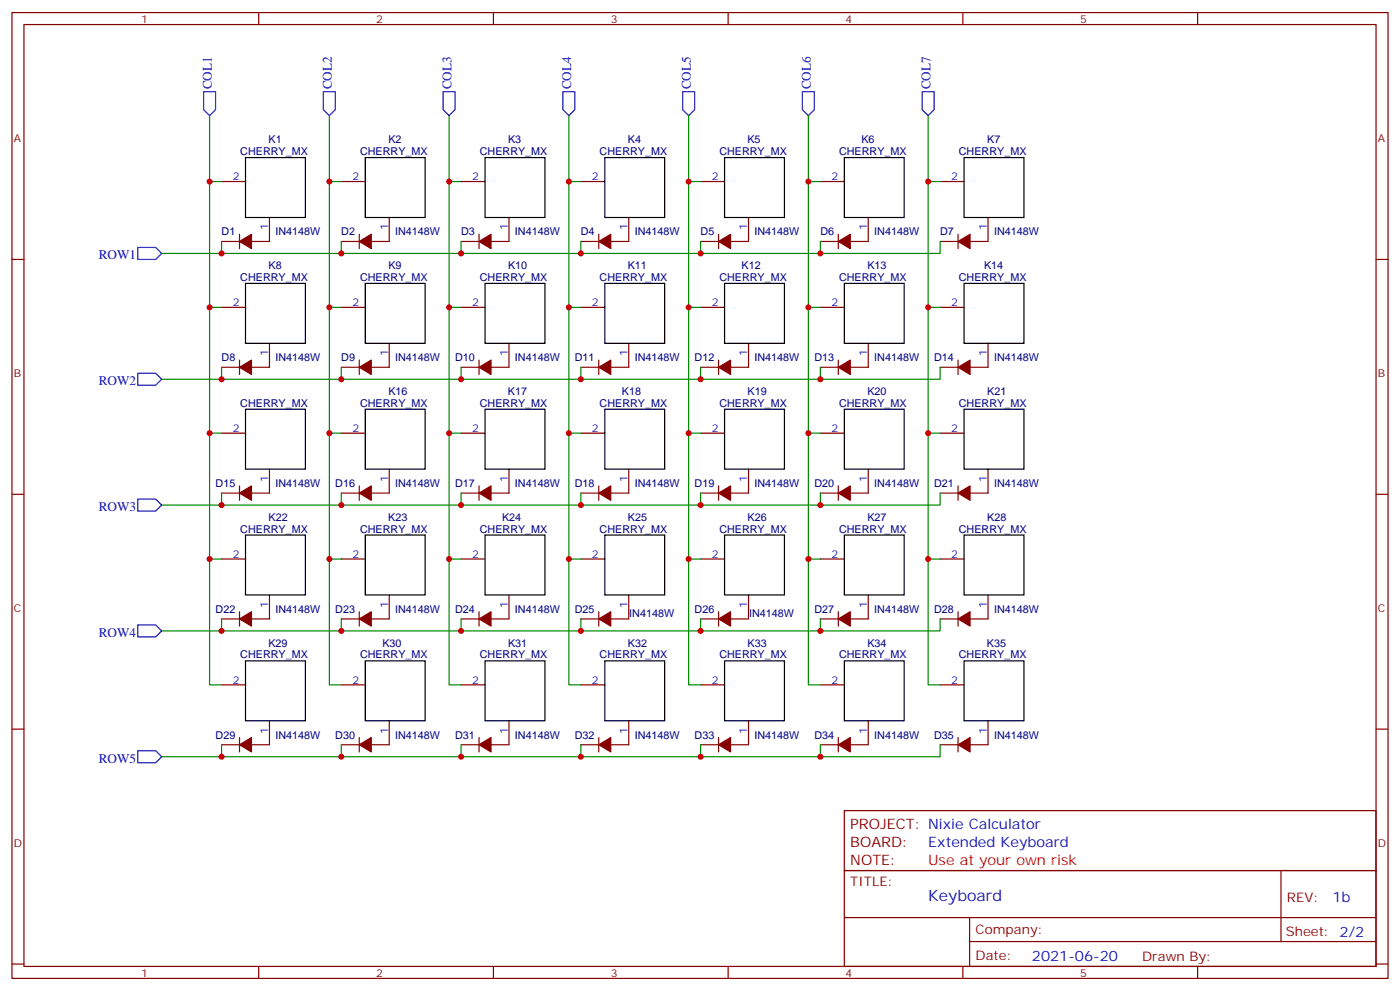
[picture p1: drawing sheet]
<svg xmlns="http://www.w3.org/2000/svg" width="412mm" height="292mm" viewBox="0 0 412 292" stroke-linecap="round" stroke-linejoin="round" font-family="sans-serif">
<g fill="none" stroke="#870000" stroke-width=".35">
<path d="M3.5 3.7h405.4v284.3h-405.4zM7.1 7.2h398.2v277.3h-398.2zM76.2 3.7v3.5M145.3 3.7v3.5M214.5 3.7v3.5M283.6 3.7v3.5M352.8 3.7v3.5M65.3 53.4h7M100.5 53.4h7.1M135.8 53.4h7.1M171.1 53.4h7.1M206.4 53.4h7"/>
<path d="M241.7 53.4h7M276.9 53.4h7.1M3.5 76.4h3.6M65.3 71.1h5.3M70.6 69v4.2M79.4 64v7.1h-5.3M100.5 71.1h5.3M105.8 69v4.2M114.7 64v7.1h-5.3M135.8 71.1h5.3M141.1 69v4.2M149.9 64v7.1h-5.3"/>
<path d="M171.1 71.1h5.3M176.4 69v4.2M185.2 64v7.1h-5.3M206.4 71.1h5.3M211.7 69v4.2M220.5 64v7.1h-5.3M241.7 71.1h5.2M246.9 69v4.2M255.8 64v7.1h-5.3M276.9 71.1h5.3M282.2 69v4.2M291 64v7.1h-5.2"/>
<path d="M405.3 76.4h3.6M65.3 90.5h7M100.5 90.5h7.1M135.8 90.5h7.1M171.1 90.5h7.1M206.4 90.5h7M241.7 90.5h7M276.9 90.5h7.1M65.3 108.1h5.3M70.6 106v4.2M79.4 101.1v7h-5.3M100.5 108.1h5.3"/>
<path d="M105.8 106v4.2M114.7 101.1v7h-5.3M135.8 108.1h5.3M141.1 106v4.2M149.9 101.1v7h-5.3M171.1 108.1h5.3M176.4 106v4.2M185.2 101.1v7h-5.3M206.4 108.1h5.3M211.7 106v4.2M220.5 101.1v7h-5.3M241.7 108.1h5.2"/>
<path d="M246.9 106v4.2M255.8 101.1v7h-5.3M276.9 108.1h5.3M282.2 106v4.2M291 101.1v7h-5.2M65.3 127.5h7M79.4 138.1v7.1h-5.3M100.5 127.5h7.1M114.7 138.1v7.1h-5.3M135.8 127.5h7.1M149.9 138.1v7.1h-5.3M171.1 127.5h7.1"/>
<path d="M185.2 138.1v7.1h-5.3M206.4 127.5h7M220.5 138.1v7.1h-5.3M241.7 127.5h7M255.8 138.1v7.1h-5.3M276.9 127.5h7.1M291 138.1v7.1h-5.2M3.5 145.5h3.6M65.3 145.2h5.3M70.6 143.1v4.2M100.5 145.2h5.3M105.8 143.1v4.2"/>
<path d="M135.8 145.2h5.3M141.1 143.1v4.2M171.1 145.2h5.3M176.4 143.1v4.2M206.4 145.2h5.3M211.7 143.1v4.2M241.7 145.2h5.2M246.9 143.1v4.2M276.9 145.2h5.3M282.2 143.1v4.2M405.3 145.5h3.6M65.3 164.6h7"/>
<path d="M79.4 175.2v7h-5.3M100.5 164.6h7.1M114.7 175.2v7h-5.3M135.8 164.6h7.1M149.9 175.2v7h-5.3M171.1 164.6h7.1M185.2 175.2v7h-5.3M206.4 164.6h7M220.5 175.2v7h-5.3M241.7 164.6h7M255.8 175.2v7h-5.3M276.9 164.6h7.1"/>
<path d="M291 175.2v7h-5.2M65.3 182.2h5.3M70.6 180.1v4.2M100.5 182.2h5.3M105.8 180.1v4.2M135.8 182.2h5.3M141.1 180.1v4.2M171.1 182.2h5.3M176.4 180.1v4.2M206.4 182.2h5.3M211.7 180.1v4.2M241.7 182.2h5.2"/>
<path d="M246.9 180.1v4.2M276.9 182.2h5.3M282.2 180.1v4.2M3.5 214.7h3.6M65.3 219.3h5.3M65.3 201.6h7M70.6 217.1v4.3M79.4 212.2v7.1h-5.3M100.5 219.3h5.3M100.5 201.6h7.1M105.8 217.1v4.3M114.7 212.2v7.1h-5.3"/>
<path d="M135.8 219.3h5.3M135.8 201.6h7.1M141.1 217.1v4.3M149.9 212.2v7.1h-5.3M171.1 219.3h5.3M171.1 201.6h7.1M176.4 217.1v4.3M185.2 212.2v7.1h-5.3M206.4 219.3h5.3M206.4 201.6h7M211.7 217.1v4.3M220.5 212.2v7.1h-5.3"/>
<path d="M241.7 219.3h5.2M241.7 201.6h7M246.9 217.1v4.3M255.8 212.2v7.1h-5.3M276.9 219.3h5.3M276.9 201.6h7.1M282.2 217.1v4.3M291 212.2v7.1h-5.2M405.3 214.7h3.6M248.7 238.7h156.6v17.6h-156.6zM248.7 256.3h156.6v28.2h-156.6zM377.3 256.3v20.9"/>
<path d="M248.7 270.1h156.5M285.6 277.2h119.6M285.6 270.1v14.2M3.5 283.8h3.6M76.2 284.5v3.5M145.3 284.5v3.5M214.5 284.5v3.5M283.6 284.5v3.5M352.8 284.5v3.5M405.3 283.8h3.6"/>
</g>
<g fill="none" stroke="#000" stroke-width=".35">
<path d="M72.3 46.4h17.7v17.6h-17.7zM107.6 46.4h17.6v17.6h-17.6zM142.9 46.4h17.6v17.6h-17.6zM178.2 46.4h17.6v17.6h-17.6zM213.4 46.4h17.7v17.6h-17.7zM248.7 46.4h17.6v17.6h-17.6zM284 46.4h17.6v17.6h-17.6zM72.3 83.4h17.7v17.7h-17.7zM107.6 83.4h17.6v17.7h-17.6zM142.9 83.4h17.6v17.7h-17.6zM178.2 83.4h17.6v17.7h-17.6zM213.4 83.4h17.7v17.7h-17.7z"/>
<path d="M248.7 83.4h17.6v17.7h-17.6zM284 83.4h17.6v17.7h-17.6zM72.3 120.5h17.7v17.6h-17.7zM107.6 120.5h17.6v17.6h-17.6zM142.9 120.5h17.6v17.6h-17.6zM178.2 120.5h17.6v17.6h-17.6zM213.4 120.5h17.7v17.6h-17.7zM248.7 120.5h17.6v17.6h-17.6zM284 120.5h17.6v17.6h-17.6zM72.3 157.5h17.7v17.7h-17.7zM107.6 157.5h17.6v17.7h-17.6zM142.9 157.5h17.6v17.7h-17.6z"/>
<path d="M178.2 157.5h17.6v17.7h-17.6zM213.4 157.5h17.7v17.7h-17.7zM248.7 157.5h17.6v17.7h-17.6zM284 157.5h17.6v17.7h-17.6zM72.3 194.6h17.7v17.6h-17.7zM107.6 194.6h17.6v17.6h-17.6zM142.9 194.6h17.6v17.6h-17.6zM178.2 194.6h17.6v17.6h-17.6zM213.4 194.6h17.7v17.6h-17.7zM248.7 194.6h17.6v17.6h-17.6zM284 194.6h17.6v17.6h-17.6z"/>
</g>
<path d="M60 27h3.5v5.3l-1.8 1.7-1.7-1.7zM95.2 27h3.6v5.3l-1.8 1.7-1.8-1.7zM130.5 27h3.6v5.3l-1.8 1.7-1.8-1.7zM165.8 27h3.5v5.3l-1.7 1.7-1.8-1.7zM201.1 27h3.5v5.3l-1.8 1.7-1.7-1.7zM236.4 27h3.5v5.3l-1.8 1.7-1.7-1.7zM271.6 27h3.6v5.3l-1.8 1.7-1.8-1.7zM40.6 72.8h5.3l1.7 1.8-1.7 1.8h-5.3zM40.6 109.9h5.3l1.7 1.8-1.7 1.7h-5.3zM40.6 146.9h5.3l1.7 1.8-1.7 1.8h-5.3zM40.6 184h5.3l1.7 1.7-1.7 1.8h-5.3zM40.6 221h5.3l1.7 1.8-1.7 1.7h-5.3z" fill="none" stroke="#00f" stroke-width=".35"/>
<g fill="#870000" stroke="#870000" stroke-width=".35">
<path d="M70.6 71.1l3.5-2.1v4.2z"/>
<path d="M105.8 71.1l3.6-2.1v4.2z"/>
<path d="M141.1 71.1l3.5-2.1v4.2z"/>
<path d="M176.4 71.1l3.5-2.1v4.2z"/>
<path d="M211.7 71.1l3.5-2.1v4.2z"/>
<path d="M246.9 71.1l3.6-2.1v4.2z"/>
<path d="M211.7 108.1l3.5-2.1v4.2z"/>
<path d="M176.4 108.1l3.5-2.1v4.2z"/>
<path d="M141.1 108.1l3.5-2.1v4.2z"/>
<path d="M105.8 108.1l3.6-2.1v4.2z"/>
<path d="M70.6 108.1l3.5-2.1v4.2z"/>
<path d="M282.2 71.1l3.6-2.1v4.2z"/>
<path d="M176.4 145.2l3.5-2.1v4.2z"/>
<path d="M141.1 145.2l3.5-2.1v4.2z"/>
<path d="M105.8 145.2l3.6-2.1v4.2z"/>
<path d="M70.6 145.2l3.5-2.1v4.2z"/>
<path d="M282.2 108.1l3.6-2.1v4.2z"/>
<path d="M246.9 108.1l3.6-2.1v4.2z"/>
<path d="M141.1 182.2l3.5-2.1v4.2z"/>
<path d="M105.8 182.2l3.6-2.1v4.2z"/>
<path d="M70.6 182.2l3.5-2.1v4.2z"/>
<path d="M282.2 145.2l3.6-2.1v4.2z"/>
<path d="M246.9 145.2l3.6-2.1v4.2z"/>
<path d="M211.7 145.2l3.5-2.1v4.2z"/>
<path d="M105.8 219.3l3.6-2.2v4.3z"/>
<path d="M70.6 219.3l3.5-2.2v4.3z"/>
<path d="M282.2 182.2l3.6-2.1v4.2z"/>
<path d="M246.9 182.2l3.6-2.1v4.2z"/>
<path d="M211.7 182.2l3.5-2.1v4.2z"/>
<path d="M176.4 182.2l3.5-2.1v4.2z"/>
<path d="M141.1 219.3l3.5-2.2v4.3z"/>
<path d="M176.4 219.3l3.5-2.2v4.3z"/>
<path d="M211.7 219.3l3.5-2.2v4.3z"/>
<path d="M246.9 219.3l3.6-2.2v4.3z"/>
<path d="M282.2 219.3l3.6-2.2v4.3z"/>
</g>
<g fill="none" stroke="#008700" stroke-width=".35">
<path d="M61.7 34v19.4h3.6M97 34v19.4h3.5M132.3 34v19.4h3.5M167.6 34v19.4h3.5M202.8 34v19.4h3.6M238.1 34v19.4h3.6M273.4 34v19.4h3.5M61.7 53.4v37.1h3.6M97 53.4v37.1h3.5M132.3 53.4v37.1h3.5M167.6 53.4v37.1h3.5M202.8 53.4v37.1h3.6"/>
<path d="M238.1 53.4v37.1h3.6M273.4 53.4v37.1h3.5M65.3 71.1v3.5h-17.7M100.5 71.1v3.5h-35.2M135.8 71.1v3.5h-35.3M171.1 71.1v3.5h-35.3M206.4 71.1v3.5h-35.3M241.7 71.1v3.5h-35.3M276.9 71.1v3.5h-35.2M61.7 90.5v37h3.6M97 90.5v37h3.5M132.3 90.5v37h3.5"/>
<path d="M167.6 90.5v37h3.5M202.8 90.5v37h3.6M238.1 90.5v37h3.6M273.4 90.5v37h3.5M65.3 108.1v3.6h-17.7M100.5 108.1v3.6h-35.2M135.8 108.1v3.6h-35.3M171.1 108.1v3.6h-35.3M206.4 108.1v3.6h-35.3M241.7 108.1v3.6h-35.3M276.9 108.1v3.6h-35.2M61.7 127.5v37.1h3.6"/>
<path d="M97 127.5v37.1h3.5M132.3 127.5v37.1h3.5M167.6 127.5v37.1h3.5M202.8 127.5v37.1h3.6M238.1 127.5v37.1h3.6M273.4 127.5v37.1h3.5M65.3 145.2v3.5h-17.7M100.5 145.2v3.5h-35.2M135.8 145.2v3.5h-35.3M171.1 145.2v3.5h-35.3M206.4 145.2v3.5h-35.3M241.7 145.2v3.5h-35.3"/>
<path d="M276.9 145.2v3.5h-35.2M61.7 164.6v37h3.6M97 164.6v37h3.5M132.3 164.6v37h3.5M167.6 164.6v37h3.5M202.8 164.6v37h3.6M238.1 164.6v37h3.6M273.4 164.6v37h3.5M65.3 182.2v3.5h-17.7M100.5 182.2v3.5h-35.2M135.8 182.2v3.5h-35.3M171.1 182.2v3.5h-35.3"/>
<path d="M206.4 182.2v3.5h-35.3M241.7 182.2v3.5h-35.3M276.9 182.2v3.5h-35.2M65.3 219.3v3.5h-17.7M100.5 219.3v3.5h-35.2M135.8 219.3v3.5h-35.3M171.1 219.3v3.5h-35.3M206.4 219.3v3.5h-35.3M241.7 219.3v3.5h-35.3M276.9 219.3v3.5h-35.2"/>
</g>
<g fill="#c00">
<circle cx="61.7" cy="53.4" r=".88"/>
<circle cx="61.7" cy="90.5" r=".88"/>
<circle cx="61.7" cy="127.5" r=".88"/>
<circle cx="61.7" cy="164.6" r=".88"/>
<circle cx="97" cy="53.4" r=".88"/>
<circle cx="97" cy="90.5" r=".88"/>
<circle cx="97" cy="127.5" r=".88"/>
<circle cx="97" cy="164.6" r=".88"/>
<circle cx="132.3" cy="53.4" r=".88"/>
<circle cx="132.3" cy="90.5" r=".88"/>
<circle cx="132.3" cy="127.5" r=".88"/>
<circle cx="132.3" cy="164.6" r=".88"/>
<circle cx="167.6" cy="53.4" r=".88"/>
<circle cx="167.6" cy="90.5" r=".88"/>
<circle cx="167.6" cy="127.5" r=".88"/>
<circle cx="167.6" cy="164.6" r=".88"/>
<circle cx="202.8" cy="53.4" r=".88"/>
<circle cx="202.8" cy="90.5" r=".88"/>
<circle cx="202.8" cy="127.5" r=".88"/>
<circle cx="202.8" cy="164.6" r=".88"/>
<circle cx="238.1" cy="53.4" r=".88"/>
<circle cx="238.1" cy="90.5" r=".88"/>
<circle cx="238.1" cy="127.5" r=".88"/>
<circle cx="238.1" cy="164.6" r=".88"/>
<circle cx="273.4" cy="53.4" r=".88"/>
<circle cx="273.4" cy="90.5" r=".88"/>
<circle cx="273.4" cy="127.5" r=".88"/>
<circle cx="273.4" cy="164.6" r=".88"/>
<circle cx="65.3" cy="74.6" r=".88"/>
<circle cx="100.5" cy="74.6" r=".88"/>
<circle cx="135.8" cy="74.6" r=".88"/>
<circle cx="171.1" cy="74.6" r=".88"/>
<circle cx="206.4" cy="74.6" r=".88"/>
<circle cx="241.7" cy="74.6" r=".88"/>
<circle cx="65.3" cy="111.7" r=".88"/>
<circle cx="100.5" cy="111.7" r=".88"/>
<circle cx="135.8" cy="111.7" r=".88"/>
<circle cx="171.1" cy="111.7" r=".88"/>
<circle cx="206.4" cy="111.7" r=".88"/>
<circle cx="241.7" cy="111.7" r=".88"/>
<circle cx="65.3" cy="148.7" r=".88"/>
<circle cx="100.5" cy="148.7" r=".88"/>
<circle cx="135.8" cy="148.7" r=".88"/>
<circle cx="171.1" cy="148.7" r=".88"/>
<circle cx="206.4" cy="148.7" r=".88"/>
<circle cx="241.7" cy="148.7" r=".88"/>
<circle cx="65.3" cy="185.7" r=".88"/>
<circle cx="100.5" cy="185.7" r=".88"/>
<circle cx="135.8" cy="185.7" r=".88"/>
<circle cx="171.1" cy="185.7" r=".88"/>
<circle cx="206.4" cy="185.7" r=".88"/>
<circle cx="241.7" cy="185.7" r=".88"/>
<circle cx="65.3" cy="222.8" r=".88"/>
<circle cx="100.5" cy="222.8" r=".88"/>
<circle cx="135.8" cy="222.8" r=".88"/>
<circle cx="171.1" cy="222.8" r=".88"/>
<circle cx="206.4" cy="222.8" r=".88"/>
<circle cx="241.7" cy="222.8" r=".88"/>
</g>
<text font-size="4.6" fill="#00f" x="273.4" y="265.1">Keyboard</text>
<g font-size="4.2" fill="#800">
<text x="250.5" y="243.9">PROJECT: Nixie Calculator</text>
<text x="250.5" y="249.2">BOARD:</text>
<text x="250.5" y="254.5">NOTE:</text>
</g>
<g font-size="4.2" fill="#00f">
<text x="273.4" y="249.2">Extended Keyboard</text>
<text x="392.5" y="265.6">1b</text>
<text x="304" y="282.9">2021-06-20</text>
</g>
<g font-size="4.2" fill="#f00">
<text x="273.4" y="254.5">Use at your ow</text>
<text x="305.5" y="254.5">n risk</text>
</g>
<g font-size="3.9" fill="#00f">
<text x="62.4" y="26.3" transform="rotate(-90 62.4 26.3)">COL1</text>
<text x="97.7" y="26.3" transform="rotate(-90 97.7 26.3)">COL2</text>
<text x="133" y="26.3" transform="rotate(-90 133 26.3)">COL3</text>
<text x="168.3" y="26.3" transform="rotate(-90 168.3 26.3)">COL4</text>
<text x="203.5" y="26.3" transform="rotate(-90 203.5 26.3)">COL5</text>
<text x="238.8" y="26.3" transform="rotate(-90 238.8 26.3)">COL6</text>
<text x="274.1" y="26.3" transform="rotate(-90 274.1 26.3)">COL7</text>
<text x="29.1" y="76.4">ROW1</text>
<text x="29.1" y="113.4">ROW2</text>
<text x="29.1" y="150.5">ROW3</text>
<text x="29.1" y="187.5">ROW4</text>
<text x="29.1" y="224.5">ROW5</text>
</g>
<g font-size="3.9" fill="#800">
<text x="250.5" y="260.9">TITLE:</text>
<text x="379.1" y="265.6">REV:</text>
<text x="287.4" y="275.1">Company:</text>
<text x="378.7" y="275.7">Sheet: 2/2</text>
<text x="287.4" y="282.8">Date:</text>
<text x="336.4" y="282.8">Draw</text>
<text x="346.6" y="282.8">n By:</text>
</g>
<g font-size="3.2" fill="#800">
<text x="41.6" y="6.7">1</text>
<text x="110.8" y="6.7">2</text>
<text x="179.9" y="6.7">3</text>
<text x="249.1" y="6.7">4</text>
<text x="318.2" y="6.7">5</text>
<text x="4.1" y="41.8">A</text>
<text x="405.9" y="41.8">A</text>
<text x="4.1" y="110.9">B</text>
<text x="405.9" y="110.9">B</text>
<text x="4.1" y="180.1">C</text>
<text x="405.9" y="180.1">C</text>
<text x="4.1" y="249.2">D</text>
<text x="405.9" y="249.2">D</text>
<text x="41.6" y="287.5">1</text>
<text x="110.8" y="287.5">2</text>
<text x="179.9" y="287.5">3</text>
<text x="249.1" y="287.5">4</text>
<text x="318.2" y="287.5">5</text>
</g>
<g font-size="3.2" fill="#000080">
<text x="70.8" y="45.7">CHERRY_MX</text>
<text x="79.1" y="42.2">K1</text>
<text x="106.1" y="45.7">CHERRY_MX</text>
<text x="114.4" y="42.2">K2</text>
<text x="141.3" y="45.7">CHERRY_MX</text>
<text x="149.7" y="42.2">K3</text>
<text x="176.6" y="45.7">CHERRY_MX</text>
<text x="185" y="42.2">K4</text>
<text x="211.9" y="45.7">CHERRY_MX</text>
<text x="220.2" y="42.2">K5</text>
<text x="247.2" y="45.7">CHERRY_MX</text>
<text x="253.7" y="42.2">K6</text>
<text x="282.5" y="45.7">CHERRY_MX</text>
<text x="290.8" y="42.2">K7</text>
<text x="65.3" y="69.3">D1</text>
<text x="81.1" y="69.3">IN4148W</text>
<text x="100.5" y="69.3">D2</text>
<text x="116.4" y="69.3">IN4148W</text>
<text x="135.8" y="69.3">D3</text>
<text x="151.7" y="69.3">IN4148W</text>
<text x="171.1" y="69.3">D4</text>
<text x="187" y="69.3">IN4148W</text>
<text x="206.4" y="69.3">D5</text>
<text x="222.2" y="69.3">IN4148W</text>
<text x="241.7" y="69.3">D6</text>
<text x="257.5" y="69.3">IN4148W</text>
<text x="276.9" y="69.3">D7</text>
<text x="292.8" y="69.3">IN4148W</text>
<text x="70.8" y="82.7">CHERRY_MX</text>
<text x="79.1" y="79.3">K8</text>
<text x="106.1" y="82.7">CHERRY_MX</text>
<text x="114.4" y="79.3">K9</text>
<text x="141.3" y="82.7">CHERRY_MX</text>
<text x="149.7" y="79.3">K10</text>
<text x="176.6" y="82.7">CHERRY_MX</text>
<text x="184.9" y="79.3">K11</text>
<text x="211.9" y="82.7">CHERRY_MX</text>
<text x="218.5" y="79.3">K12</text>
<text x="247.2" y="82.7">CHERRY_MX</text>
<text x="255.5" y="79.3">K13</text>
<text x="282.5" y="82.7">CHERRY_MX</text>
<text x="289.9" y="79.3">K14</text>
<text x="65.3" y="106.4">D8</text>
<text x="81.1" y="106.4">IN4148W</text>
<text x="100.5" y="106.4">D9</text>
<text x="116.4" y="106.4">IN4148W</text>
<text x="134.1" y="106.4">D10</text>
<text x="151.7" y="106.4">IN4148W</text>
<text x="169.3" y="106.4">D11</text>
<text x="187" y="106.4">IN4148W</text>
<text x="204.6" y="106.4">D12</text>
<text x="222.2" y="106.4">IN4148W</text>
<text x="239.9" y="106.4">D13</text>
<text x="257.5" y="106.4">IN4148W</text>
<text x="275.2" y="106.4">D14</text>
<text x="292.8" y="106.4">IN4148W</text>
<text x="70.8" y="119.8">CHERRY_MX</text>
<text x="106.1" y="119.8">CHERRY_MX</text>
<text x="114.4" y="116.3">K16</text>
<text x="141.3" y="119.8">CHERRY_MX</text>
<text x="149.6" y="116.3">K17</text>
<text x="176.6" y="119.8">CHERRY_MX</text>
<text x="183.2" y="116.3">K18</text>
<text x="211.9" y="119.8">CHERRY_MX</text>
<text x="220.2" y="116.3">K19</text>
<text x="247.2" y="119.8">CHERRY_MX</text>
<text x="255.5" y="116.3">K20</text>
<text x="282.5" y="119.8">CHERRY_MX</text>
<text x="290.8" y="116.3">K21</text>
<text x="63.5" y="143.4">D15</text>
<text x="81.1" y="143.4">IN4148W</text>
<text x="98.8" y="143.4">D16</text>
<text x="116.4" y="143.4">IN4148W</text>
<text x="134.1" y="143.4">D17</text>
<text x="151.7" y="143.4">IN4148W</text>
<text x="169.3" y="143.4">D18</text>
<text x="187" y="143.4">IN4148W</text>
<text x="204.6" y="143.4">D19</text>
<text x="222.2" y="143.4">IN4148W</text>
<text x="239.9" y="143.4">D20</text>
<text x="257.5" y="143.4">IN4148W</text>
<text x="275.2" y="143.4">D21</text>
<text x="292.8" y="143.4">IN4148W</text>
<text x="79.1" y="153.4">K22</text>
<text x="114.3" y="153.4">K23</text>
<text x="147.9" y="153.4">K24</text>
<text x="185" y="153.4">K25</text>
<text x="220.2" y="153.4">K26</text>
<text x="255.5" y="153.4">K27</text>
<text x="290.8" y="153.4">K28</text>
<text x="70.8" y="156.8">CHERRY_MX</text>
<text x="106.1" y="156.8">CHERRY_MX</text>
<text x="141.3" y="156.8">CHERRY_MX</text>
<text x="176.6" y="156.8">CHERRY_MX</text>
<text x="211.9" y="156.8">CHERRY_MX</text>
<text x="247.2" y="156.8">CHERRY_MX</text>
<text x="282.5" y="156.8">CHERRY_MX</text>
<text x="63.5" y="180.4">D22</text>
<text x="81.1" y="180.4">IN4148W</text>
<text x="98.8" y="180.4">D23</text>
<text x="116.4" y="180.4">IN4148W</text>
<text x="134.1" y="180.4">D24</text>
<text x="151.7" y="180.4">IN4148W</text>
<text x="169.3" y="180.4">D25</text>
<text x="185.4" y="181.6">IN4148W</text>
<text x="204.6" y="180.4">D26</text>
<text x="220.6" y="181.6">IN4148W</text>
<text x="239.9" y="180.4">D27</text>
<text x="257.5" y="180.4">IN4148W</text>
<text x="275.2" y="180.4">D28</text>
<text x="292.8" y="180.4">IN4148W</text>
<text x="79.1" y="190.4">K29</text>
<text x="112.6" y="190.4">K30</text>
<text x="149.7" y="190.4">K31</text>
<text x="185" y="190.4">K32</text>
<text x="220.2" y="190.4">K33</text>
<text x="255.5" y="190.4">K34</text>
<text x="290.7" y="190.4">K35</text>
<text x="70.8" y="193.9">CHERRY_MX</text>
<text x="106.1" y="193.9">CHERRY_MX</text>
<text x="141.3" y="193.9">CHERRY_MX</text>
<text x="176.6" y="193.9">CHERRY_MX</text>
<text x="211.9" y="193.9">CHERRY_MX</text>
<text x="247.2" y="193.9">CHERRY_MX</text>
<text x="282.5" y="193.9">CHERRY_MX</text>
<text x="63.5" y="217.5">D29</text>
<text x="81.1" y="217.5">IN4148W</text>
<text x="98.8" y="217.5">D30</text>
<text x="116.4" y="217.5">IN4148W</text>
<text x="134.1" y="217.5">D31</text>
<text x="151.7" y="217.5">IN4148W</text>
<text x="169.3" y="217.5">D32</text>
<text x="187" y="217.5">IN4148W</text>
<text x="204.6" y="217.5">D33</text>
<text x="222.2" y="217.5">IN4148W</text>
<text x="239.9" y="217.5">D34</text>
<text x="257.5" y="217.5">IN4148W</text>
<text x="275.2" y="217.5">D35</text>
<text x="292.8" y="217.5">IN4148W</text>
</g>
<g font-size="3.2" fill="#00f">
<text x="68.5" y="53.1">2</text>
<text x="103.8" y="53.1">2</text>
<text x="139.1" y="53.1">2</text>
<text x="174.4" y="53.1">2</text>
<text x="209.6" y="53.1">2</text>
<text x="244.9" y="53.1">2</text>
<text x="280.2" y="53.1">2</text>
<text x="79" y="67.8" transform="rotate(-90 79 67.8)">1</text>
<text x="114.3" y="67.8" transform="rotate(-90 114.3 67.8)">1</text>
<text x="149.6" y="67.8" transform="rotate(-90 149.6 67.8)">1</text>
<text x="184.9" y="67.8" transform="rotate(-90 184.9 67.8)">1</text>
<text x="220.1" y="67.8" transform="rotate(-90 220.1 67.8)">1</text>
<text x="255.4" y="67.8" transform="rotate(-90 255.4 67.8)">1</text>
<text x="290.7" y="67.8" transform="rotate(-90 290.7 67.8)">1</text>
<text x="68.5" y="90.1">2</text>
<text x="103.8" y="90.1">2</text>
<text x="139.1" y="90.1">2</text>
<text x="174.4" y="90.1">2</text>
<text x="209.6" y="90.1">2</text>
<text x="244.9" y="90.1">2</text>
<text x="280.2" y="90.1">2</text>
<text x="79" y="104.8" transform="rotate(-90 79 104.8)">1</text>
<text x="114.3" y="104.8" transform="rotate(-90 114.3 104.8)">1</text>
<text x="149.6" y="104.8" transform="rotate(-90 149.6 104.8)">1</text>
<text x="184.9" y="104.8" transform="rotate(-90 184.9 104.8)">1</text>
<text x="220.1" y="104.8" transform="rotate(-90 220.1 104.8)">1</text>
<text x="255.4" y="104.8" transform="rotate(-90 255.4 104.8)">1</text>
<text x="290.7" y="104.8" transform="rotate(-90 290.7 104.8)">1</text>
<text x="68.5" y="127.2">2</text>
<text x="103.8" y="127.2">2</text>
<text x="139.1" y="127.2">2</text>
<text x="174.4" y="127.2">2</text>
<text x="209.6" y="127.2">2</text>
<text x="244.9" y="127.2">2</text>
<text x="280.2" y="127.2">2</text>
<text x="79" y="141.9" transform="rotate(-90 79 141.9)">1</text>
<text x="114.3" y="141.9" transform="rotate(-90 114.3 141.9)">1</text>
<text x="149.6" y="141.9" transform="rotate(-90 149.6 141.9)">1</text>
<text x="184.9" y="141.9" transform="rotate(-90 184.9 141.9)">1</text>
<text x="220.1" y="141.9" transform="rotate(-90 220.1 141.9)">1</text>
<text x="255.4" y="141.9" transform="rotate(-90 255.4 141.9)">1</text>
<text x="290.7" y="141.9" transform="rotate(-90 290.7 141.9)">1</text>
<text x="68.5" y="164.2">2</text>
<text x="103.8" y="164.2">2</text>
<text x="139.1" y="164.2">2</text>
<text x="174.4" y="164.2">2</text>
<text x="209.6" y="164.2">2</text>
<text x="244.9" y="164.2">2</text>
<text x="280.2" y="164.2">2</text>
<text x="79" y="178.9" transform="rotate(-90 79 178.9)">1</text>
<text x="114.3" y="178.9" transform="rotate(-90 114.3 178.9)">1</text>
<text x="149.6" y="178.9" transform="rotate(-90 149.6 178.9)">1</text>
<text x="184.9" y="178.9" transform="rotate(-90 184.9 178.9)">1</text>
<text x="220.1" y="178.9" transform="rotate(-90 220.1 178.9)">1</text>
<text x="255.4" y="178.9" transform="rotate(-90 255.4 178.9)">1</text>
<text x="290.7" y="178.9" transform="rotate(-90 290.7 178.9)">1</text>
<text x="68.5" y="201.3">2</text>
<text x="103.8" y="201.3">2</text>
<text x="139.1" y="201.3">2</text>
<text x="174.4" y="201.3">2</text>
<text x="209.6" y="201.3">2</text>
<text x="244.9" y="201.3">2</text>
<text x="280.2" y="201.3">2</text>
<text x="79" y="216" transform="rotate(-90 79 216)">1</text>
<text x="114.3" y="216" transform="rotate(-90 114.3 216)">1</text>
<text x="149.6" y="216" transform="rotate(-90 149.6 216)">1</text>
<text x="184.9" y="216" transform="rotate(-90 184.9 216)">1</text>
<text x="220.1" y="216" transform="rotate(-90 220.1 216)">1</text>
<text x="255.4" y="216" transform="rotate(-90 255.4 216)">1</text>
<text x="290.7" y="216" transform="rotate(-90 290.7 216)">1</text>
</g>
</svg>
